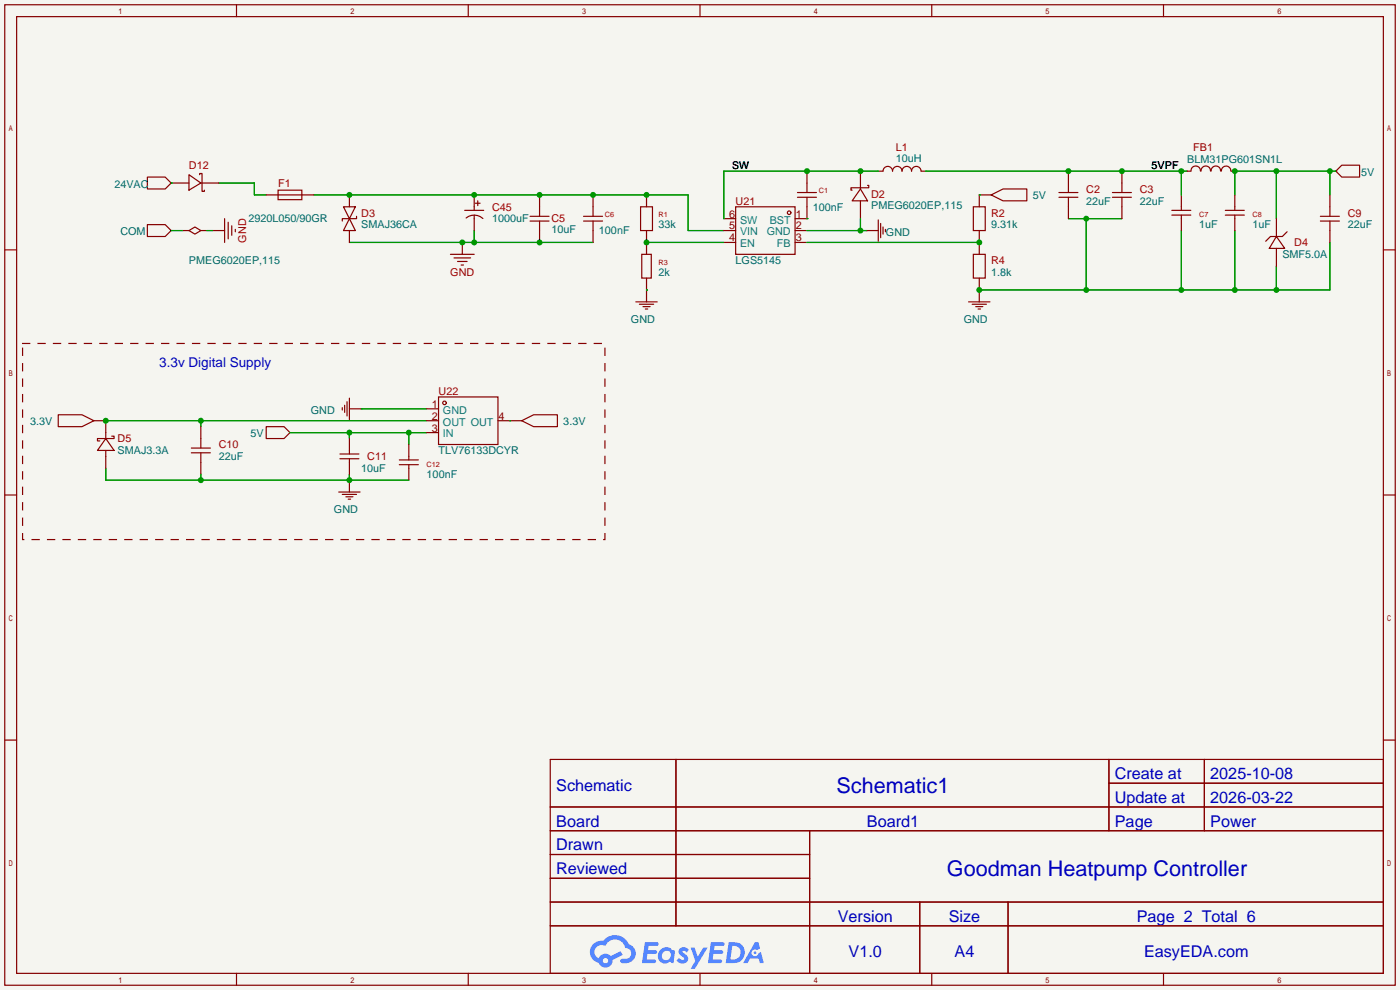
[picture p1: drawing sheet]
<svg xmlns="http://www.w3.org/2000/svg" width="299mm" height="212mm" viewBox="0 0 299 212" stroke-linecap="round" stroke-linejoin="round" font-family="sans-serif">
<path d="M0 0h299.2v211.6h-299.2z" fill="#f5f5f0"/>
<g fill="none" stroke="#850000" stroke-width=".25">
<path d="M1 1h297.2v209.6h-297.2zM3.6 3.6h292.1v204.4h-292.1zM50.5 1v2.6M100.1 1v2.6M149.6 1v2.6M199.1 1v2.6M248.7 1v2.6M1 53.4h2.6M295.7 53.4h2.5M1 105.8h2.6M295.7 105.8h2.5M1 158.2h2.6"/>
<path d="M295.7 158.2h2.5M117.6 162.3h178.1v45.7h-178.1zM117.6 172.5h178.1M117.6 177.5h178.1M144.5 162.3v35.6M173 177.5v30.5M237 162.3v15.2M237 167.4h58.7M257.4 162.3v15.2M117.6 182.6h55.4M117.6 192.8h178.1M117.6 187.7h55.4"/>
<path d="M117.6 197.9h178.1M196.6 192.8v15.2M215.4 192.8v15.2M50.5 208v2.6M100.1 208v2.6M149.6 208v2.6M199.1 208v2.6M248.7 208v2.6"/>
</g>
<g fill="#5487ff">
<path d="M145.3 202.7a1.3 1.3 0 0 1 1.9 .3l-.4 .6a.54 .54 0 0 0-.9-.2l.1 .2a1.34 1.34 0 0 1 .9 1.8 1.47 1.47 0 0 1-2.3-.1l.5-.6 .8 .5a.31 .31 0 0 0 .4-.3 .31 .31 0 0 0-.3-.4 1.12 1.12 0 0 1-.7-1.8z"/>
<path d="M147.6 202.5h.9l.6 2 1.2-2h.9l-2.7 4.6h-.9l1-1.7z"/>
<path d="M137.8 201.4h1.7a1.31 1.31 0 0 1 1.2 .2 .4 .4 0 0 1-.3 .5l-1.8 .1-.1 .9h1.6a.4 .4 0 0 1 .4 .4 .4 .4 0 0 1-.5 .4h-1.6l-.2 1.2h1.4a.46 .46 0 0 1 .5 0 .46 .46 0 0 1 .1 .5l-.4 .2h-2.6z"/>
<path d="M151.9 201.4h1.7a1.32 1.32 0 0 1 1.2 .2 .39 .39 0 0 1-.3 .5l-1.8 .1-.1 .9h1.6a.4 .4 0 0 1 .4 .4 .4 .4 0 0 1-.4 .4h-1.7l-.2 1.2h1.4a.46 .46 0 0 1 .5 0 .46 .46 0 0 1 .1 .5l-.4 .2h-2.6z"/>
<path d="M161.3 201.4h.8l.3 1.3-.6 .4a.75 .75 0 0 0-1.1 .3 .75 .75 0 0 0 .5 1 .75 .75 0 0 0 .9-.7l.5-.2 .6 2.3h-.8l-.3-.9h-1.8l-.5 .9h-1z"/>
<path d="M155.7 201.4l-.6 4.4h1.5a2.27 2.27 0 0 0 2.6-2.2 2.27 2.27 0 0 0-2.7-2.2zM156.5 202.1a1.5 1.5 0 0 1 1.8 1.6 1.5 1.5 0 0 1-1.9 1.4h-.3z"/>
<path d="M141.2 203a1.6 1.6 0 0 0-.3 2.3 1.6 1.6 0 0 0 2.3 .2l.7 .3 .3-2.4-.1-.3-.5-.1a1.58 1.58 0 0 0-2.4 0zM141.8 203.5a.98 .98 0 0 1 1.6 .4 .98 .98 0 0 1-1.1 1.3 .94 .94 0 0 1-.9-.7 .94 .94 0 0 1 .4-1z"/>
<path d="M126.8 201.8a2.37 2.37 0 0 0 1.1 4 1.54 1.54 0 0 0 1.8 1 1.54 1.54 0 0 0 1.2-1.6l2.2-1.1-.5-.8-2 1a1.57 1.57 0 0 0-2.7 .5 1.5 1.5 0 0 1-.7-2.1 1.5 1.5 0 0 1 2.2-.5 2.23 2.23 0 0 1 2.3-1.4 2.23 2.23 0 0 1 2 1.8 1.16 1.16 0 0 1 1.2 1.1 1.16 1.16 0 0 1-1.1 1.2h-.7a.47 .47 0 0 0-.5 .4 .47 .47 0 0 0 .4 .5 2.17 2.17 0 0 0 2.5-.9 2.17 2.17 0 0 0-.3-2.7l-.8-.4a3.2 3.2 0 0 0-5.5-.7l-1.1 .1zM128.8 205.3a.6 .6 0 0 1 1.2 0 .6 .6 0 0 1-1.2 0z"/>
<circle cx="161.4" cy="203.6" r=".28"/>
</g>
<g fill="none" stroke="#850000" stroke-width=".25">
<path d="M31.5 37.8h3.8l1.3 1.3-1.3 1.3h-3.8zM36.6 39.1h.1M36.6 39.1h3.8M40.4 37.3l2.5 1.8-2.5 1.5zM42.7 37.3v-.2h.5v3.8h.5v-.3M42.9 39.1h3.8M172.5 36.6v4.5M183.9 36.6v3.8M185.4 39.6h.3v.5h-3.8v.5h.2M190.8 36.6a1.02 1.02 0 0 0-1.1-1 1.02 1.02 0 0 0-1 1h-1M192.8 36.6a1.02 1.02 0 0 0-1-1 1.02 1.02 0 0 0-1 1M194.8 36.6a1.02 1.02 0 0 0-1-1 1.02 1.02 0 0 0-1 1"/>
<path d="M196.8 36.6a1.02 1.02 0 0 0-1-1 1.02 1.02 0 0 0-1 1M196.8 36.6h1.1M228.3 36.6v4.5M239.8 36.6v4.5M253.7 36.6h.8M254.5 36.6a1.01 1.01 0 0 1 1.1-1.1 1.01 1.01 0 0 1 1 1.1M256.7 36.6a1.01 1.01 0 0 1 1-1.1 1.01 1.01 0 0 1 1 1.1M258.8 36.6a1.01 1.01 0 0 1 1.1-1.1 1.01 1.01 0 0 1 1 1.1M261 36.6a1.01 1.01 0 0 1 1-1.1 1.01 1.01 0 0 1 1.1 1.1M263.1 36.6h.8M285.5 36.6h.1M286.8 35.3h3.8v2.5h-3.8l-1.3-1.2z"/>
<path d="M31.5 48h3.8l1.3 1.3-1.3 1.2h-3.8zM36.6 49.3h.1M39.1 49.3h1.3M40.4 49.3l1.3-.8 1.2 .8-1.2 .7zM42.9 49.3h1.3M45.5 49.3h2.5M48 46.7v5.1M48.8 47.5v3.6M49.5 48.3v2M50.3 49v.5M56.9 41.7h10.2M59.4 40.6h5.1v2.1h-5.1z"/>
<path d="M73.4 44.2h2.5l-1.2 2.5zM74.7 46.7l1.2 2.6h-2.5zM74.7 41.7v2.5M74.7 49.3v2.5M76.2 46.2v.5h-3v.5M96.3 54.4h5M97 55.1h3.6M97.8 55.9h2M98.6 56.6h.5M98.8 51.8v2.6M99.3 45h4.1M99.6 46.6a2.74 2.74 0 0 1 3.6 .1"/>
<path d="M101.3 41.7v3.3M101.3 46v3.3M101.6 43.4h1M102.1 42.9v1M113.3 47.2h4M113.3 46.2h4M115.3 41.7v4.5M115.3 47.2v4.6M124.7 47.2h4.1M124.7 46.2h4.1M126.7 41.7v4.5M126.7 47.2v4.6"/>
<path d="M136.9 44.2h2.5v5.1h-2.5zM137.2 54.4h2v5h-2zM138.2 41.7v2.5M138.2 49.3v5.1M138.2 59.4v5.1M154.7 49.3h2.5M154.7 46.7h2.5M154.7 51.8h2.5M157.2 44.2h12.7v10.2h-12.7zM169.9 49.3h2.6M169.9 51.8h2.6M170.4 42.2h4.1"/>
<path d="M170.4 41.1h4.1M172.5 42.2v4.5h-2.6M183.9 40.4l1.5 2.5h-3.3zM183.9 42.9v3.8M185.2 49.3h.1M185.2 49.3h2.5M187.7 47v4.6M188.2 47.8v3M188.7 48.5v1.5M189.2 49v.5M208 54.4h2.6v5h-2.6zM208 44.2h2.6v5.1h-2.6z"/>
<path d="M209.3 49.3v5.1M209.3 59.4v5.1M211.8 41.7l2.6-1.3h5.1v2.5h-5.1zM211.8 41.7h-2.5v2.5M226.3 42.2h4.1M226.3 41.1h4.1M228.3 42.2v4.5M237.7 42.2h4.1M237.7 41.1h4.1M239.8 42.2v4.5M250.4 46h4.1M250.4 45h4.1"/>
<path d="M252.5 41.7v3.3M252.5 46v3.3M261.9 46h4M261.9 45h4M263.9 41.7v3.3M263.9 46v3.3M272.8 50.5l1.8 2.6h-3.3zM272.8 46.7v3.8M272.8 53.1v3.8M275.1 49.5l-1 1h-2.6l-1 1.1M282.2 47.2h4.1M282.2 46.2h4.1"/>
<path d="M284.2 41.7v4.5M284.2 47.2v4.6M135.9 64.5h4.6M136.7 65h3M137.4 65.5h1.5M137.9 66h.5M138.2 62h.1M207 64.5h4.6M207.8 65h3M208.5 65.5h1.6M209 66h.5M209.3 62h.1"/>
<path d="M12.4 88.6h5.1l2.6 1.3-2.6 1.3h-5.1zM20.1 89.9h2.5v3.8M22.6 93.7l1.8 2.6h-3.6zM22.6 96.3v3.8M23.9 93.2h.5v.5h-3.6v.5h.5M40.9 96.8h4.1M40.9 95.8h4.1M42.9 91.2v4.6M42.9 96.8v4.5M56.9 91.2h3.8l1.3 1.3-1.3 1.2h-3.8zM62 92.5h.1M72.6 98h4.1"/>
<path d="M72.6 97h4.1M73.2 87.1v.5M73.7 86.6v1.5M74.2 85.9v3M74.7 85.1v4.6M74.7 93.7v3.3M74.7 98v3.3M74.7 87.4h2.5M77.2 87.4h.1M85.3 99.3h4.1M85.3 98.3h4.1M87.4 95v3.3"/>
<path d="M87.4 99.3v3.3M91.2 87.4h2.5M91.2 89.9h2.5M91.2 92.5h2.5M93.7 84.8h12.7v10.2h-12.7zM106.4 89.9h5.1M111.5 89.9l2.5-1.3h5.1v2.6h-5.1zM72.4 105.2h4.6M73.2 105.7h3M73.9 106.2h1.5M74.4 106.7h.5M74.7 102.6h.1"/>
<path d="M74.7 102.6v2.6"/>
<circle cx="168.7" cy="45.5" r=".38"/>
<circle cx="95" cy="86.1" r=".38"/>
</g>
<g fill="none" stroke="#009600" stroke-width=".25">
<path d="M36.6 39.1h.1M46.7 39.1h7.7v2.6h2.5M187.7 36.6h-33v10.1M197.9 36.6h55.8M252.5 36.6v5.1M272.8 36.6v10.1M284.2 36.6v5.1M285.5 36.6h-21.6v5.1M36.6 49.3h2.5M44.2 49.3h1.3M67.1 41.7h80v7.6h7.6M74.7 51.8h52"/>
<path d="M101.3 49.3v2.5M138.2 51.8h16.5M172.5 46.7h.1M172.5 49.3h12.7M172.5 51.8h36.8M183.9 46.7v2.6M209.3 41.7h.1M228.3 46.7h11.5M232.2 46.7v15.3M252.5 49.3v12.7M263.9 49.3v12.7M272.8 56.9v5.1"/>
<path d="M284.2 51.8v10.2h-74.9M138.2 62h.1M22.6 89.9h68.6M42.9 89.9v1.3M62 92.5h29.2M74.7 92.5v1.2M77.2 87.4h14M87.4 92.5v2.5M109 89.9h.1M22.6 100.1v2.5h64.8M42.9 101.3v1.3M74.7 101.3v1.3"/>
</g>
<path d="M4.8 73.4h124.5v41.9h-124.5z" fill="none" stroke="#850000" stroke-width=".25" stroke-dasharray="1.5 1.8"/>
<g fill="#009600">
<circle cx="74.7" cy="41.7" r=".63"/>
<circle cx="101.3" cy="41.7" r=".63"/>
<circle cx="115.3" cy="41.7" r=".63"/>
<circle cx="126.7" cy="41.7" r=".63"/>
<circle cx="138.2" cy="41.7" r=".63"/>
<circle cx="22.6" cy="89.9" r=".63"/>
<circle cx="42.9" cy="89.9" r=".63"/>
<circle cx="87.4" cy="92.5" r=".63"/>
<circle cx="74.7" cy="92.5" r=".63"/>
<circle cx="74.7" cy="102.6" r=".63"/>
<circle cx="42.9" cy="102.6" r=".63"/>
<circle cx="98.8" cy="51.8" r=".63"/>
<circle cx="101.3" cy="51.8" r=".63"/>
<circle cx="115.3" cy="51.8" r=".63"/>
<circle cx="232.2" cy="62" r=".63"/>
<circle cx="232.2" cy="46.7" r=".63"/>
<circle cx="209.3" cy="62" r=".63"/>
<circle cx="252.5" cy="62" r=".63"/>
<circle cx="263.9" cy="62" r=".63"/>
<circle cx="272.8" cy="62" r=".63"/>
<circle cx="172.5" cy="36.6" r=".63"/>
<circle cx="183.9" cy="36.6" r=".63"/>
<circle cx="183.9" cy="49.3" r=".63"/>
<circle cx="138.2" cy="51.8" r=".63"/>
<circle cx="209.3" cy="51.8" r=".63"/>
<circle cx="272.8" cy="36.6" r=".63"/>
<circle cx="263.9" cy="36.6" r=".63"/>
<circle cx="284.2" cy="36.6" r=".63"/>
<circle cx="228.3" cy="36.6" r=".63"/>
<circle cx="239.8" cy="36.6" r=".63"/>
<circle cx="252.5" cy="36.6" r=".63"/>
</g>
<g font-size="4.6" fill="#0000c2">
<text x="178.8" y="169.4">Schematic1</text>
<text x="202.4" y="187.2">Goodman Heatpump Controller</text>
</g>
<g font-size="3.5" fill="#0000c2">
<text x="238.3" y="166.5">Create at</text>
<text x="258.7" y="166.5">2025-10-08</text>
<text x="118.9" y="169.1">Schematic</text>
<text x="238.3" y="171.6">Update at</text>
<text x="258.7" y="171.6">2026-03-22</text>
<text x="118.9" y="176.7">Board</text>
<text x="185.3" y="176.7">Board1</text>
<text x="238.3" y="176.7">Page</text>
<text x="258.7" y="176.7">Power</text>
<text x="118.9" y="181.8">Drawn</text>
<text x="118.9" y="186.8">Reviewed</text>
<text x="179.1" y="197">Version</text>
<text x="202.8" y="197">Size</text>
<text x="243" y="197">Page 2 Total 6</text>
<text x="181.4" y="204.6">V1.0</text>
<text x="204" y="204.6">A4</text>
<text x="244.5" y="204.6">EasyEDA.com</text>
</g>
<text font-size="2.9" fill="#0000c2" x="34" y="78.4">3.3v Digital Supply</text>
<g font-size="2.3" fill="#a90000">
<text x="191.5" y="32.3">L1</text>
<text x="255" y="32.3">FB1</text>
<text x="40.4" y="36.1">D12</text>
<text x="59.4" y="39.9">F1</text>
<text x="232.2" y="41.2">C2</text>
<text x="243.6" y="41.2">C3</text>
<text x="77.2" y="46.3">D3</text>
<text x="105.2" y="45">C45</text>
<text x="117.9" y="47.5">C5</text>
<text x="157.2" y="43.7">U21</text>
<text x="186.2" y="42.3">D2</text>
<text x="211.8" y="46.3">R2</text>
<text x="288" y="46.3">C9</text>
<text x="52.6" y="51.8" transform="rotate(-90 52.6 51.8)">GND</text>
<text x="276.6" y="52.6">D4</text>
<text x="96.2" y="59">GND</text>
<text x="211.8" y="56.4">R4</text>
<text x="93.7" y="84.4">U22</text>
<text x="25.1" y="94.5">D5</text>
<text x="46.7" y="95.8">C10</text>
<text x="78.5" y="98.3">C11</text>
</g>
<g font-size="2.3" fill="#006464">
<text x="191.5" y="34.7">10uH</text>
<text x="253.7" y="34.8">BLM31PG601SN1L</text>
<text x="24.5" y="40.1">24VAC</text>
<text x="290.9" y="37.6">5V</text>
<text x="53.1" y="47.5">2920L050/90GR</text>
<text x="105.2" y="47.5">1000uF</text>
<text x="173.7" y="45">100nF</text>
<text x="186.2" y="44.6">PMEG6020EP,115</text>
<text x="220.7" y="42.5">5V</text>
<text x="232.2" y="43.7">22uF</text>
<text x="243.6" y="43.7">22uF</text>
<text x="25.7" y="50.3">COM</text>
<text x="77.2" y="48.8">SMAJ36CA</text>
<text x="117.9" y="49.7">10uF</text>
<text x="128" y="50.1">100nF</text>
<text x="140.7" y="48.8">33k</text>
<text x="189.4" y="50.5">GND</text>
<text x="211.8" y="48.8">9.31k</text>
<text x="256.3" y="48.8">1uF</text>
<text x="267.7" y="48.8">1uF</text>
<text x="288" y="48.8">22uF</text>
<text x="40.4" y="56.4">PMEG6020EP,115</text>
<text x="140.7" y="59">2k</text>
<text x="157.2" y="56.4">LGS5145</text>
<text x="211.8" y="59">1.8k</text>
<text x="274.1" y="55.2">SMF5.0A</text>
<text x="134.9" y="69.1">GND</text>
<text x="206" y="69.1">GND</text>
<text x="66.4" y="88.5">GND</text>
<text x="6.4" y="90.7">3.3V</text>
<text x="53.6" y="93.5">5V</text>
<text x="120.4" y="90.7">3.3V</text>
<text x="25.1" y="97.1">SMAJ3.3A</text>
<text x="46.7" y="98.3">22uF</text>
<text x="77.2" y="100.9">10uF</text>
<text x="93.7" y="97.1">TLV76133DCYR</text>
<text x="91.2" y="102.2">100nF</text>
<text x="71.4" y="109.7">GND</text>
</g>
<text font-size="2.3" x="246.1" y="36.1">5VPF</text>
<g font-size="2.3" fill="#840000">
<text x="155.8" y="46.5">6</text>
<text x="170.1" y="46.5">1</text>
<text x="155.8" y="51.6">4</text>
<text x="155.8" y="49">5</text>
<text x="170.1" y="49">2</text>
<text x="170.1" y="51.6">3</text>
<text x="92.3" y="87.1">1</text>
<text x="92.3" y="89.7">2</text>
<text x="106.6" y="89.7">4</text>
<text x="92.3" y="92.2">3</text>
</g>
<g font-size="2.3" fill="#008484">
<text x="158.2" y="47.8">SW</text>
<text x="164.5" y="47.8">BST</text>
<text x="158.2" y="52.9">EN</text>
<text x="158.2" y="50.3">VIN</text>
<text x="163.9" y="50.3">GND</text>
<text x="166" y="52.9">FB</text>
<text x="94.7" y="88.4">GND</text>
<text x="94.7" y="91">OUT OUT</text>
<text x="94.7" y="93.5">IN</text>
</g>
<text font-size="2.2" x="156.5" y="36.1">SW</text>
<g font-size="1.6" fill="#a90000">
<text x="175" y="41.3">C1</text>
<text x="129.3" y="46.4">C6</text>
<text x="140.7" y="46.4">R1</text>
<text x="256.3" y="46.4">C7</text>
<text x="267.7" y="46.4">C8</text>
<text x="140.7" y="56.6">R3</text>
<text x="91.2" y="99.8">C12</text>
</g>
</svg>
